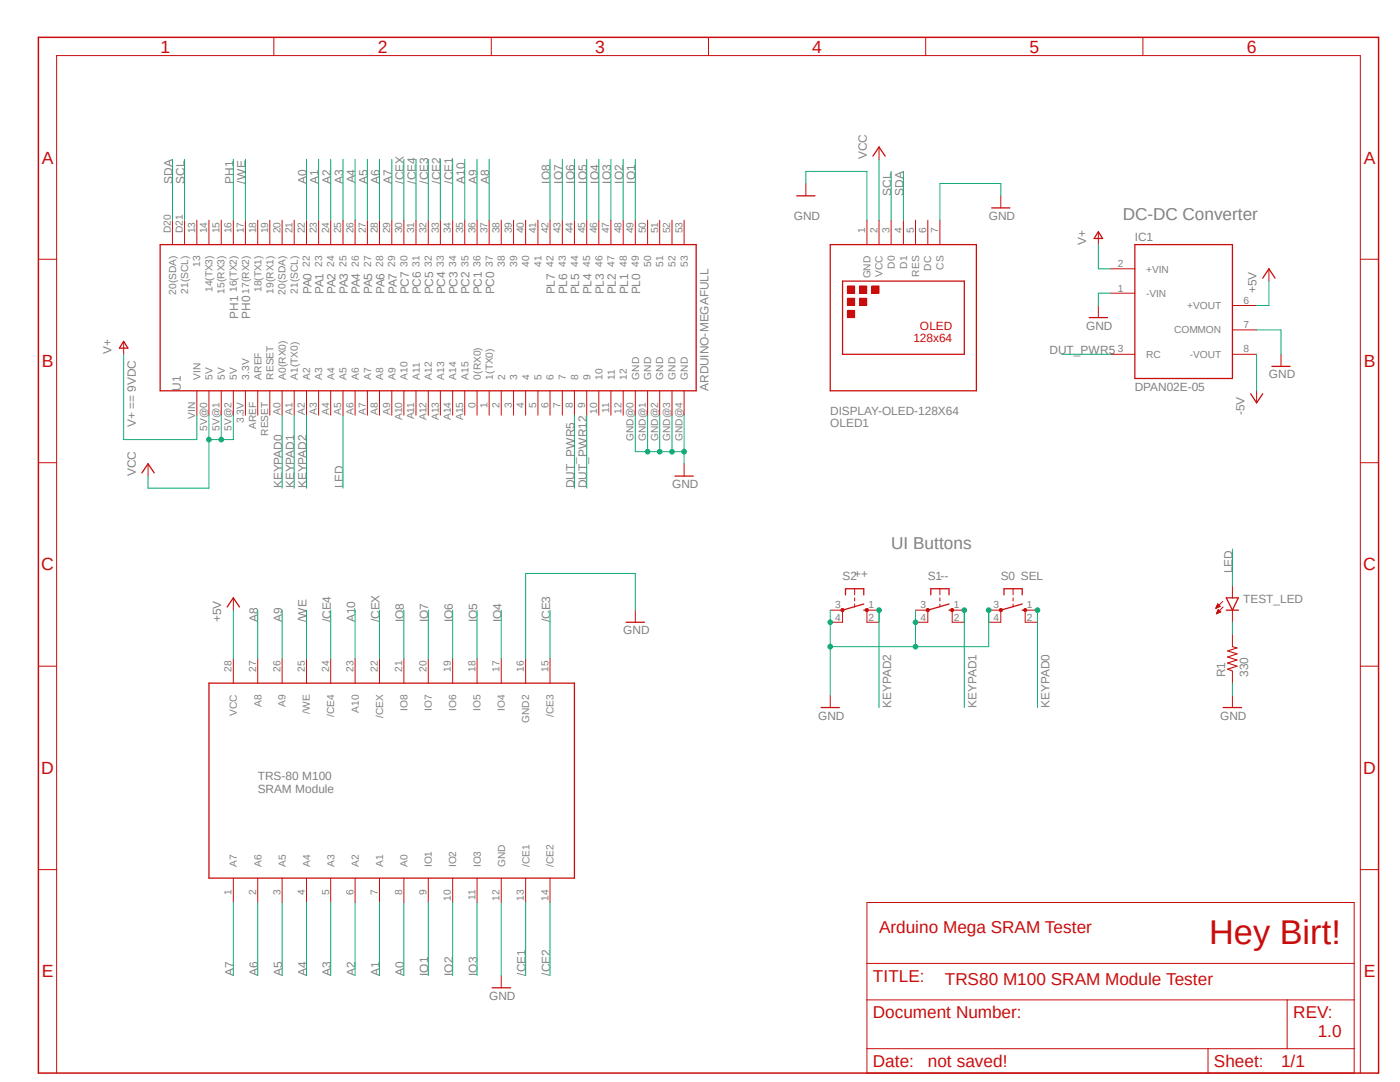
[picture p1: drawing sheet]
<svg xmlns="http://www.w3.org/2000/svg" width="279mm" height="216mm" viewBox="0 0 279 216" stroke-linecap="round" stroke-linejoin="round" font-family="sans-serif">
<path d="M7.2 7.2l268.3 207.5M275.5 7.2l-268.3 207.5" fill="none" stroke="#fff" stroke-width=".2"/>
<path d="M7.7 7.5h267.4v206.6h-267.4z" fill="none" stroke="#c90d0c" stroke-width=".3"/>
<g fill="none" stroke="#c90d0c" stroke-width=".2">
<path d="M54.7 7.5v3.6M98 7.5v3.6M141.4 7.5v3.6M184.7 7.5v3.6M228.1 7.5v3.6M7.7 51.7h3.6M173 43.9v4.9M175.4 43.9v4.9M177.8 43.9v4.9M180.3 43.9v4.9M182.7 43.9v4.9M185.2 43.9v4.9"/>
<path d="M187.6 43.9v4.9M219.2 46.4v2.4M221.6 58.5h4.9M221.6 53.6h4.9M253.2 53.6v2.5M271.5 51.7h3.6M24.7 68.2v2.5M219.2 61v2.4M221.6 70.7h4.9M246 70.7h4.8M246 61h4.8M246 65.8h4.8"/>
<path d="M250.8 78v2.4M255.7 70.7v2.4M7.7 92.3h3.6M29.5 92.5v2.5M136.5 92.5v2.5M271.5 92.3h3.6M7.7 132.9h3.6M246 138.8v2.4M271.5 132.9h3.6M7.7 173.5h3.6M271.5 173.5h3.6M173 180.1h97.3v34h-97.3z"/>
<path d="M173 199.5h97.3M173 192.2h97.3M256.9 199.5v9.8M11.3 214.1v-203h260.2v203M173 209.3h97.3M241.1 209.3v4.8"/>
</g>
<path d="M165.7 48.8h29.2v29.2h-29.2zM168.1 56.1h24.3v14.6h-24.3zM219.2 46.2l.8 1.4h-1.6zM226.5 48.8h19.5v26.7h-19.5zM252 55.5l1.2-1.9 1.3 1.9M24.7 68.1l.8 1.4h-1.7zM217.4 63.4h3.6M249.6 78.6l1.2 1.8 1.2-1.8M253.8 73.1h3.7M28.3 94.4l1.2-1.9 1.3 1.9M134.7 95h3.6M244.1 141.2h3.7" fill="none" stroke="#c90d0c" stroke-width=".25"/>
<path d="M169.1 57.1h1.5v1.4h-1.5z" fill-rule="evenodd" fill="#c90d0c"/>
<path d="M169.1 57.1h1.5v1.4h-1.5z" fill="none" stroke="#c90d0c" stroke-width=".2"/>
<path d="M171.5 57.1h1.5v1.4h-1.5z" fill-rule="evenodd" fill="#c90d0c"/>
<path d="M171.5 57.1h1.5v1.4h-1.5z" fill="none" stroke="#c90d0c" stroke-width=".2"/>
<path d="M169.1 59.5h1.5v1.5h-1.5z" fill-rule="evenodd" fill="#c90d0c"/>
<path d="M169.1 59.5h1.5v1.5h-1.5z" fill="none" stroke="#c90d0c" stroke-width=".2"/>
<path d="M174 57.1h1.4v1.4h-1.4z" fill-rule="evenodd" fill="#c90d0c"/>
<path d="M174 57.1h1.4v1.4h-1.4z" fill="none" stroke="#c90d0c" stroke-width=".2"/>
<path d="M169.1 61.9h1.5v1.5h-1.5z" fill-rule="evenodd" fill="#c90d0c"/>
<path d="M169.1 61.9h1.5v1.5h-1.5z" fill="none" stroke="#c90d0c" stroke-width=".2"/>
<path d="M171.5 59.5h1.5v1.5h-1.5z" fill-rule="evenodd" fill="#c90d0c"/>
<path d="M160.8 36.6v2.5M175.4 29.3v2.5M199.7 39.1v2.4M171.5 59.5h1.5v1.5h-1.5zM202.2 117.5v1.2M202.2 119.3v.6M199.7 121.8v2.4M202.2 120.5v.6M204.6 121.8v2.4" fill="none" stroke="#c90d0c" stroke-width=".2"/>
<path d="M159 39.1h3.6M174.2 31.2l1.2-1.9 1.3 1.9M197.9 41.5h3.6M200.4 118.7v-1.2h3.6v1.2M204 121.8h.6M204 120.5l-4.3 1.3" fill="none" stroke="#c90d0c" stroke-width=".25"/>
<path d="M199.5 121.5h.5v.5h-.5z" fill-rule="evenodd" fill="#c90d0c"/>
<path d="M199.5 121.5h.5v.5h-.5z" fill="none" stroke="#c90d0c" stroke-width=".2"/>
<path d="M204.4 121.5h.4l.1 .3-.1 .2h-.4z" fill-rule="evenodd" fill="#c90d0c"/>
<path d="M187.6 117.5v1.2M187.6 119.3v.6M185.2 121.8v2.4M187.6 120.5v.6M190 121.8v2.4M197.3 121.8h2.4M197.3 124.2h2.4M204.4 121.5h.4l.1 .3-.1 .2h-.4zM204.6 121.8h2.5M204.6 124.2h2.5" fill="none" stroke="#c90d0c" stroke-width=".2"/>
<path d="M185.8 118.7v-1.2h3.6v1.2M189.4 121.8h.6M189.4 120.5l-4.2 1.3" fill="none" stroke="#c90d0c" stroke-width=".25"/>
<path d="M184.9 121.5h.5v.5h-.5z" fill-rule="evenodd" fill="#c90d0c"/>
<path d="M184.9 121.5h.5v.5h-.5z" fill="none" stroke="#c90d0c" stroke-width=".2"/>
<path d="M189.8 121.5h.4v.5h-.4z" fill-rule="evenodd" fill="#c90d0c"/>
<path d="M170.6 117.5v1.2M170.6 119.3v.6M168.1 121.8v2.4M170.6 120.5v.6M173 121.8v2.4M182.7 121.8h2.5M182.7 124.2h2.5M189.8 121.5h.4v.5h-.4zM190 121.8h2.4M190 124.2h2.4" fill="none" stroke="#c90d0c" stroke-width=".2"/>
<path d="M168.7 118.7v-1.2h3.7v1.2M172.4 121.8h.6M172.4 120.5l-4.3 1.3" fill="none" stroke="#c90d0c" stroke-width=".25"/>
<path d="M167.9 121.5h.5v.5h-.5z" fill-rule="evenodd" fill="#c90d0c"/>
<path d="M167.9 121.5h.5v.5h-.5z" fill="none" stroke="#c90d0c" stroke-width=".2"/>
<path d="M172.8 121.5h.4v.5h-.4z" fill-rule="evenodd" fill="#c90d0c"/>
<g fill="none" stroke="#c90d0c" stroke-width=".2">
<path d="M34.4 43.9v4.9M36.8 43.9v4.9M39.3 43.9v4.9M41.7 43.9v4.9M44.2 43.9v4.9M46.6 43.9v4.9M49 43.9v4.9M51.4 43.9v4.9M53.8 43.9v4.9M56.3 43.9v4.9M58.7 43.9v4.9M61.2 43.9v4.9"/>
<path d="M63.6 43.9v4.9M66 43.9v4.9M68.5 43.9v4.9M70.9 43.9v4.9M73.3 43.9v4.9M75.7 43.9v4.9M78.2 43.9v4.9M80.6 43.9v4.9M83 43.9v4.9M85.5 43.9v4.9M87.9 43.9v4.9M90.3 43.9v4.9"/>
<path d="M92.8 43.9v4.9M95.2 43.9v4.9M97.6 43.9v4.9M100 43.9v4.9M102.5 43.9v4.9M104.9 43.9v4.9M107.4 43.9v4.9M109.8 43.9v4.9M112.2 43.9v4.9M114.6 43.9v4.9M117.1 43.9v4.9M119.5 43.9v4.9"/>
<path d="M121.9 43.9v4.9M124.4 43.9v4.9M126.8 43.9v4.9M129.2 43.9v4.9M131.7 43.9v4.9M134.1 43.9v4.9M136.5 43.9v4.9M39.3 78v4.8M41.7 78v4.8M44.2 78v4.8M46.6 78v4.8M49 78v4.8"/>
<path d="M51.4 78v4.8M53.8 78v4.8M56.3 78v4.8M58.7 78v4.8M61.2 78v4.8M63.6 78v4.8M66 78v4.8M68.5 78v4.8M70.9 78v4.8M73.3 78v4.8M75.7 78v4.8M78.2 78v4.8"/>
<path d="M80.6 78v4.8M83 78v4.8M85.5 78v4.8M87.9 78v4.8M90.3 78v4.8M92.8 78v4.8M95.2 78v4.8M97.6 78v4.8M100 78v4.8M102.5 78v4.8M104.9 78v4.8M107.4 78v4.8"/>
<path d="M109.8 78v4.8M112.2 78v4.8M114.6 78v4.8M117.1 78v4.8M119.5 78v4.8M121.9 78v4.8M124.4 78v4.8M126.8 78v4.8M129.2 78v4.8M131.7 78v4.8M134.1 78v4.8M136.5 78v4.8"/>
<path d="M46.6 119.3v2.5M246 116.9v2.4M46.6 131.4v4.9M51.4 131.4v4.9M56.3 131.4v4.9M61.2 131.4v4.9M66 131.4v4.9M70.9 131.4v4.9M75.7 131.4v4.9M80.6 131.4v4.9M85.5 131.4v4.9M90.3 131.4v4.9"/>
<path d="M95.2 131.4v4.9M100 131.4v4.9M104.9 131.4v4.9M109.8 131.4v4.9M126.8 121.8v2.4M165.7 121.8h2.4M165.7 124.2h2.4M165.7 138.8v2.4M172.8 121.5h.4v.5h-.4zM173 121.8h2.4M173 124.2h2.4M242.7 121.4h.1"/>
<path d="M242.7 121.3h.2M242.7 121.2h.3M242.8 121.1h.4M242.8 121h.6M242.8 122.4h.1M242.8 120.9h.7M242.8 122.3h.2M242.9 120.9h.5M242.9 122.3h.3M242.9 120.8h.4M242.9 122.2h.5M242.9 122.1h.7"/>
<path d="M243 120.7h.2M243 122h.5M243 120.6h.1M243 120.5h.1M243 121.9h.5M243 120.5l-.3 .9M243 120.5l.5 .5-.8 .4M243 121.9h.4M243.1 121.8h.2M243.1 121.7h.1M243.6 122.1l-.5-.5-.3 .9M243.6 122.1l-.8 .4"/>
<path d="M244 120l-1.3 1.4M244.1 121.1l-1.3 1.4M246 121.8v2.4M246 126.6v2.4M246 133.9v2.4M46.6 175.2v4.9M51.4 175.2v4.9M56.3 175.2v4.9M61.2 175.2v4.9M66 175.2v4.9M70.9 175.2v4.9M75.7 175.2v4.9"/>
<path d="M80.6 175.2v4.9M85.5 175.2v4.9M90.3 175.2v4.9M95.2 175.2v4.9M100 175.2v4.9M104.9 175.2v4.9M109.8 175.2v4.9M100 194.7v2.4"/>
</g>
<path d="M32 48.8h106.9v29.2h-106.9zM244.7 119.3h2.4l-1.1 2.5zM41.7 136.3h72.9v38.9h-72.9zM45.3 121.1l1.3-1.8 1.2 1.8M125 124.2h3.6M244.7 121.8h2.4M163.9 141.2h3.6M98.2 197.1h3.7" fill="none" stroke="#c90d0c" stroke-width=".25"/>
<path d="M246 129l.9 .3-1.9 .6 1.9 .6-1.9 .6 1.9 .6-1.9 .6 1.9 .6-1.9 .6 1 .4" fill="none" stroke="#c90d0c" stroke-width=".21"/>
<path d="M61.2 31.8v12.1M63.6 31.8v12.1M97.6 31.8v12.1M160.8 36.6v-2.4h12.2v9.7M199.7 39.1v-2.5h-12.1v7.3M221.6 58.5h-2.4v2.5M250.8 65.8h4.9v4.9M126.8 82.8v7.3h9.7v-7.3M129.2 82.8v7.3M51.4 121.8v9.6M75.7 180.1v14.6M80.6 180.1v14.6" fill="none" stroke="#0dab76" stroke-width=".2"/>
<circle cx="129.2" cy="90.1" r=".46" fill="#0dab76"/>
<g fill="none" stroke="#0dab76" stroke-width=".2">
<path d="M131.7 82.8v7.3"/>
<circle cx="129.2" cy="90.1" r=".46"/>
</g>
<circle cx="131.7" cy="90.1" r=".46" fill="#0dab76"/>
<g fill="none" stroke="#0dab76" stroke-width=".2">
<path d="M134.1 82.8v7.3"/>
<circle cx="131.7" cy="90.1" r=".46"/>
</g>
<circle cx="134.1" cy="90.1" r=".46" fill="#0dab76"/>
<g fill="none" stroke="#0dab76" stroke-width=".2">
<path d="M136.5 90.1v2.4"/>
<circle cx="134.1" cy="90.1" r=".46"/>
</g>
<circle cx="136.5" cy="90.1" r=".46" fill="#0dab76"/>
<g fill="none" stroke="#0dab76" stroke-width=".2">
<path d="M182.7 124.2v4.8M197.3 121.8v7.2h-31.6v-4.8"/>
<circle cx="136.5" cy="90.1" r=".46"/>
</g>
<circle cx="182.7" cy="129" r=".46" fill="#0dab76"/>
<g fill="none" stroke="#0dab76" stroke-width=".2">
<path d="M197.3 121.8v2.4"/>
<circle cx="182.7" cy="129" r=".46"/>
</g>
<circle cx="197.3" cy="121.8" r=".46" fill="#0dab76"/>
<g fill="none" stroke="#0dab76" stroke-width=".2">
<path d="M182.7 121.8v2.4"/>
<circle cx="197.3" cy="121.8" r=".46"/>
</g>
<circle cx="182.7" cy="124.2" r=".46" fill="#0dab76"/>
<g fill="none" stroke="#0dab76" stroke-width=".2">
<path d="M165.7 121.8v2.4"/>
<circle cx="182.7" cy="124.2" r=".46"/>
</g>
<circle cx="165.7" cy="124.2" r=".46" fill="#0dab76"/>
<g fill="none" stroke="#0dab76" stroke-width=".2">
<path d="M165.7 129v9.8"/>
<circle cx="165.7" cy="124.2" r=".46"/>
</g>
<circle cx="165.7" cy="129" r=".46" fill="#0dab76"/>
<g fill="none" stroke="#0dab76" stroke-width=".2">
<path d="M34.4 31.8v12.1M36.8 31.8v12.1M66 31.8v12.1M68.5 31.8v12.1M70.9 31.8v12.1M73.3 31.8v12.1M75.7 31.8v12.1M78.2 31.8v12.1M80.6 31.8v12.1M83 31.8v12.1M121.9 31.8v12.1M124.4 31.8v12.1"/>
<path d="M126.8 31.8v12.1M177.8 34.2v9.7M180.3 34.2v9.7M219.2 48.8v4.8h2.4M253.2 56.1v4.9h-2.4M24.7 70.7v17h14.6v-4.9M250.8 70.7v7.3M41.7 87.7h2.5M41.7 82.8v14.6h-12.2v-2.4M46.6 121.8v9.6M66 121.8v9.6M75.7 121.8v9.6"/>
<path d="M126.8 121.8v-7.4h-21.9v17M246 136.3v2.5M46.6 180.1v14.6M51.4 180.1v14.6M56.3 180.1v14.6M61.2 180.1v14.6M66 180.1v14.6M70.9 180.1v14.6M85.5 180.1v14.6M90.3 180.1v14.6M95.2 180.1v14.6M100 180.1v14.6"/>
<circle cx="165.7" cy="129" r=".46"/>
</g>
<circle cx="41.7" cy="87.7" r=".46" fill="#0dab76"/>
<g fill="none" stroke="#0dab76" stroke-width=".2">
<path d="M44.2 82.8v4.9h2.4v-4.9"/>
<circle cx="41.7" cy="87.7" r=".46"/>
</g>
<circle cx="44.2" cy="87.7" r=".46" fill="#0dab76"/>
<g fill="none" stroke="#0dab76" stroke-width=".2">
<path d="M46.6 31.8v12.1M85.5 31.8v12.1M87.9 31.8v12.1M90.3 31.8v12.1M92.8 31.8v12.1M95.2 31.8v12.1M109.8 31.8v12.1M112.2 31.8v12.1M114.6 31.8v12.1M117.1 31.8v12.1M119.5 31.8v12.1M175.4 31.8v12.1"/>
<path d="M211.9 70.7h9.7M114.6 82.8v14.6M117.1 82.8v14.6M56.3 121.8v9.6M70.9 121.8v9.6M80.6 121.8v9.6M85.5 121.8v9.6M90.3 121.8v9.6M95.2 121.8v9.6M100 121.8v9.6M109.8 121.8v9.6M207.1 121.8v19.4"/>
<path d="M104.9 180.1v14.6M109.8 180.1v14.6"/>
<circle cx="44.2" cy="87.7" r=".46"/>
</g>
<circle cx="207.1" cy="121.8" r=".46" fill="#0dab76"/>
<g fill="none" stroke="#0dab76" stroke-width=".2">
<path d="M56.3 82.8v14.6M192.4 121.8v19.4"/>
<circle cx="207.1" cy="121.8" r=".46"/>
</g>
<circle cx="192.4" cy="121.8" r=".46" fill="#0dab76"/>
<g fill="none" stroke="#0dab76" stroke-width=".2">
<path d="M58.7 82.8v14.6M61.2 82.8v14.6M175.4 121.8v19.4"/>
<circle cx="192.4" cy="121.8" r=".46"/>
</g>
<circle cx="175.4" cy="121.8" r=".46" fill="#0dab76"/>
<g fill="none" stroke="#0dab76" stroke-width=".2">
<path d="M49 31.8v12.1M68.5 82.8v14.6M246 109.6v7.3M61.2 121.8v9.6M246 124.2v2.4"/>
<circle cx="175.4" cy="121.8" r=".46"/>
</g>
<text font-size="6.9" fill="#c90d0c" x="241.3" y="188.3">Hey Birt!</text>
<g font-size="3.5" fill="#c90d0c">
<text x="32" y="10.5">1</text>
<text x="75.4" y="10.5">2</text>
<text x="118.7" y="10.5">3</text>
<text x="162.1" y="10.5">4</text>
<text x="205.4" y="10.5">5</text>
<text x="248.8" y="10.5">6</text>
<text x="8.3" y="32.6">A</text>
<text x="272.2" y="32.6">A</text>
<text x="8.3" y="73.2">B</text>
<text x="272.2" y="73.2">B</text>
<text x="8.2" y="113.8">C</text>
<text x="272" y="113.8">C</text>
<text x="8.2" y="154.4">D</text>
<text x="272" y="154.4">D</text>
<text x="8.3" y="195">E</text>
<text x="272.2" y="195">E</text>
</g>
<g font-size="3.4" fill="#808080">
<text x="224.1" y="43.9">DC-DC Converter</text>
<text x="177.8" y="109.6">UI Buttons</text>
</g>
<g font-size="3.4" fill="#c90d0c">
<text x="175.4" y="186.2">Arduino Mega SRAM Tester</text>
<text x="174.2" y="195.9">TITLE:</text>
<text x="188.6" y="196.6">TRS80 M100 SRAM Module Tester</text>
<text x="174.2" y="203.2">Document Number:</text>
<text x="258.1" y="203.2">REV:</text>
<text x="263" y="206.8">1.0</text>
<text x="174.2" y="212.9">Date:</text>
<text x="185.2" y="212.9">not saved!</text>
<text x="242.3" y="212.9">Sheet:</text>
<text x="255.7" y="212.9">1/1</text>
</g>
<g font-size="2.4" fill="#808080">
<text x="173" y="31.8" transform="rotate(-90 173 31.8)">VCC</text>
<text x="34.4" y="36.6" transform="rotate(-90 34.4 36.6)">SDA</text>
<text x="36.8" y="36.6" transform="rotate(-90 36.8 36.6)">SCL</text>
<text x="46.6" y="36.6" transform="rotate(-90 46.6 36.6)">PH1</text>
<text x="49" y="36.6" transform="rotate(-90 49 36.6)">/WE</text>
<text x="61.2" y="36.6" transform="rotate(-90 61.2 36.6)">A0</text>
<text x="63.6" y="36.6" transform="rotate(-90 63.6 36.6)">A1</text>
<text x="66" y="36.6" transform="rotate(-90 66 36.6)">A2</text>
<text x="68.5" y="36.6" transform="rotate(-90 68.5 36.6)">A3</text>
<text x="70.9" y="36.6" transform="rotate(-90 70.9 36.6)">A4</text>
<text x="73.3" y="36.6" transform="rotate(-90 73.3 36.6)">A5</text>
<text x="75.7" y="36.6" transform="rotate(-90 75.7 36.6)">A6</text>
<text x="78.2" y="36.6" transform="rotate(-90 78.2 36.6)">A7</text>
<text x="80.6" y="36.6" transform="rotate(-90 80.6 36.6)">/CEX</text>
<text x="83" y="36.6" transform="rotate(-90 83 36.6)">/CE4</text>
<text x="85.5" y="36.6" transform="rotate(-90 85.5 36.6)">/CE3</text>
<text x="87.9" y="36.6" transform="rotate(-90 87.9 36.6)">/CE2</text>
<text x="90.3" y="36.6" transform="rotate(-90 90.3 36.6)">/CE1</text>
<text x="92.8" y="36.6" transform="rotate(-90 92.8 36.6)">A10</text>
<text x="95.2" y="36.6" transform="rotate(-90 95.2 36.6)">A9</text>
<text x="97.6" y="36.6" transform="rotate(-90 97.6 36.6)">A8</text>
<text x="109.8" y="36.6" transform="rotate(-90 109.8 36.6)">IO8</text>
<text x="112.2" y="36.6" transform="rotate(-90 112.2 36.6)">IO7</text>
<text x="114.6" y="36.6" transform="rotate(-90 114.6 36.6)">IO6</text>
<text x="117.1" y="36.6" transform="rotate(-90 117.1 36.6)">IO5</text>
<text x="119.5" y="36.6" transform="rotate(-90 119.5 36.6)">IO4</text>
<text x="121.9" y="36.6" transform="rotate(-90 121.9 36.6)">IO3</text>
<text x="124.4" y="36.6" transform="rotate(-90 124.4 36.6)">IO2</text>
<text x="126.8" y="36.6" transform="rotate(-90 126.8 36.6)">IO1</text>
<text x="177.8" y="39.1" transform="rotate(-90 177.8 39.1)">SCL</text>
<text x="180.3" y="39.1" transform="rotate(-90 180.3 39.1)">SDA</text>
<text x="158.4" y="43.9">GND</text>
<text x="197.3" y="43.9">GND</text>
<text x="216.7" y="48.8" transform="rotate(-90 216.7 48.8)">V+</text>
<text x="226.5" y="48">IC1</text>
<text x="62.1" y="58.8" transform="rotate(-90 62.1 58.8)">PA0</text>
<text x="64.6" y="58.8" transform="rotate(-90 64.6 58.8)">PA1</text>
<text x="67" y="58.8" transform="rotate(-90 67 58.8)">PA2</text>
<text x="69.4" y="58.8" transform="rotate(-90 69.4 58.8)">PA3</text>
<text x="71.8" y="58.8" transform="rotate(-90 71.8 58.8)">PA4</text>
<text x="74.3" y="58.8" transform="rotate(-90 74.3 58.8)">PA5</text>
<text x="76.7" y="58.8" transform="rotate(-90 76.7 58.8)">PA6</text>
<text x="79.2" y="58.8" transform="rotate(-90 79.2 58.8)">PA7</text>
<text x="81.6" y="58.8" transform="rotate(-90 81.6 58.8)">PC7</text>
<text x="84" y="58.8" transform="rotate(-90 84 58.8)">PC6</text>
<text x="86.4" y="58.8" transform="rotate(-90 86.4 58.8)">PC5</text>
<text x="88.9" y="58.8" transform="rotate(-90 88.9 58.8)">PC4</text>
<text x="91.3" y="58.8" transform="rotate(-90 91.3 58.8)">PC3</text>
<text x="93.7" y="58.8" transform="rotate(-90 93.7 58.8)">PC2</text>
<text x="96.2" y="58.8" transform="rotate(-90 96.2 58.8)">PC1</text>
<text x="98.6" y="58.8" transform="rotate(-90 98.6 58.8)">PC0</text>
<text x="110.7" y="58.8" transform="rotate(-90 110.7 58.8)">PL7</text>
<text x="113.2" y="58.8" transform="rotate(-90 113.2 58.8)">PL6</text>
<text x="115.6" y="58.8" transform="rotate(-90 115.6 58.8)">PL5</text>
<text x="118.1" y="58.8" transform="rotate(-90 118.1 58.8)">PL4</text>
<text x="120.5" y="58.8" transform="rotate(-90 120.5 58.8)">PL3</text>
<text x="122.9" y="58.8" transform="rotate(-90 122.9 58.8)">PL2</text>
<text x="125.4" y="58.8" transform="rotate(-90 125.4 58.8)">PL1</text>
<text x="127.8" y="58.8" transform="rotate(-90 127.8 58.8)">PL0</text>
<text x="250.8" y="58.5" transform="rotate(-90 250.8 58.5)">+5V</text>
<text x="47.5" y="63.6" transform="rotate(-90 47.5 63.6)">PH1</text>
<text x="50" y="63.6" transform="rotate(-90 50 63.6)">PH0</text>
<text x="216.7" y="65.8">GND</text>
<text x="22.3" y="70.7" transform="rotate(-90 22.3 70.7)">V+</text>
<text x="209.5" y="70.7">DUT_PWR5</text>
<text x="36.1" y="78" transform="rotate(-90 36.1 78)">U1</text>
<text x="141.4" y="78" transform="rotate(-90 141.4 78)">ARDUINO-MEGAFULL</text>
<text x="226.5" y="78">DPAN02E-05</text>
<text x="253.2" y="75.5">GND</text>
<text x="165.7" y="82.8">DISPLAY-OLED-128X64</text>
<text x="248.4" y="82.8" transform="rotate(-90 248.4 82.8)">-5V</text>
<text x="27.1" y="85.3" transform="rotate(-90 27.1 85.3)">V+ == 9VDC</text>
<text x="165.7" y="85.3">OLED1</text>
<text x="27.1" y="95" transform="rotate(-90 27.1 95)">VCC</text>
<text x="56.3" y="97.4" transform="rotate(-90 56.3 97.4)">KEYPAD0</text>
<text x="58.7" y="97.4" transform="rotate(-90 58.7 97.4)">KEYPAD1</text>
<text x="61.2" y="97.4" transform="rotate(-90 61.2 97.4)">KEYPAD2</text>
<text x="68.5" y="97.4" transform="rotate(-90 68.5 97.4)">LED</text>
<text x="114.6" y="97.4" transform="rotate(-90 114.6 97.4)">DUT_PWR5</text>
<text x="117.1" y="97.4" transform="rotate(-90 117.1 97.4)">DUT_PWR12</text>
<text x="134.1" y="97.4">GND</text>
<text x="168.1" y="115.7">S2++</text>
<text x="185.2" y="115.7">S1--</text>
<text x="199.7" y="115.7">S0 SEL</text>
<text x="246" y="114.4" transform="rotate(-90 246 114.4)">LED</text>
<text x="44.2" y="124.2" transform="rotate(-90 44.2 124.2)">+5V</text>
<text x="51.4" y="124.2" transform="rotate(-90 51.4 124.2)">A8</text>
<text x="56.3" y="124.2" transform="rotate(-90 56.3 124.2)">A9</text>
<text x="61.2" y="124.2" transform="rotate(-90 61.2 124.2)">/WE</text>
<text x="66" y="124.2" transform="rotate(-90 66 124.2)">/CE4</text>
<text x="70.9" y="124.2" transform="rotate(-90 70.9 124.2)">A10</text>
<text x="75.7" y="124.2" transform="rotate(-90 75.7 124.2)">/CEX</text>
<text x="80.6" y="124.2" transform="rotate(-90 80.6 124.2)">IO8</text>
<text x="85.5" y="124.2" transform="rotate(-90 85.5 124.2)">IO7</text>
<text x="90.3" y="124.2" transform="rotate(-90 90.3 124.2)">IO6</text>
<text x="95.2" y="124.2" transform="rotate(-90 95.2 124.2)">IO5</text>
<text x="100.1" y="124.2" transform="rotate(-90 100.1 124.2)">IO4</text>
<text x="109.8" y="124.2" transform="rotate(-90 109.8 124.2)">/CE3</text>
<text x="248.1" y="120.4">TEST_LED</text>
<text x="124.4" y="126.6">GND</text>
<text x="244.5" y="135.1" transform="rotate(-90 244.5 135.1)">R1</text>
<text x="249.1" y="135.1" transform="rotate(-90 249.1 135.1)">330</text>
<text x="163.3" y="143.6">GND</text>
<text x="177.8" y="141.2" transform="rotate(-90 177.8 141.2)">KEYPAD2</text>
<text x="194.9" y="141.2" transform="rotate(-90 194.9 141.2)">KEYPAD1</text>
<text x="209.5" y="141.2" transform="rotate(-90 209.5 141.2)">KEYPAD0</text>
<text x="243.5" y="143.6">GND</text>
<text x="51.4" y="155.7">TRS-80 M100</text>
<text x="51.4" y="158.2">SRAM Module</text>
<text x="46.6" y="194.7" transform="rotate(-90 46.6 194.7)">A7</text>
<text x="51.4" y="194.7" transform="rotate(-90 51.4 194.7)">A6</text>
<text x="56.3" y="194.7" transform="rotate(-90 56.3 194.7)">A5</text>
<text x="61.2" y="194.7" transform="rotate(-90 61.2 194.7)">A4</text>
<text x="66" y="194.7" transform="rotate(-90 66 194.7)">A3</text>
<text x="70.9" y="194.7" transform="rotate(-90 70.9 194.7)">A2</text>
<text x="75.7" y="194.7" transform="rotate(-90 75.7 194.7)">A1</text>
<text x="80.6" y="194.7" transform="rotate(-90 80.6 194.7)">A0</text>
<text x="85.5" y="194.7" transform="rotate(-90 85.5 194.7)">IO1</text>
<text x="90.3" y="194.7" transform="rotate(-90 90.3 194.7)">IO2</text>
<text x="95.2" y="194.7" transform="rotate(-90 95.2 194.7)">IO3</text>
<text x="104.9" y="194.7" transform="rotate(-90 104.9 194.7)">/CE1</text>
<text x="109.8" y="194.7" transform="rotate(-90 109.8 194.7)">/CE2</text>
<text x="97.6" y="199.5">GND</text>
</g>
<g font-size="2.4" fill="#c90d0c">
<text x="183.6" y="65.8">OLED</text>
<text x="182.3" y="68.2">128x64</text>
</g>
<g font-size="2" fill="#808080">
<text x="34.1" y="46.6" transform="rotate(-90 34.1 46.6)">D20</text>
<text x="36.5" y="46.6" transform="rotate(-90 36.5 46.6)">D21</text>
<text x="38.9" y="46.6" transform="rotate(-90 38.9 46.6)">13</text>
<text x="41.4" y="46.6" transform="rotate(-90 41.4 46.6)">14</text>
<text x="43.8" y="46.6" transform="rotate(-90 43.8 46.6)">15</text>
<text x="46.2" y="46.6" transform="rotate(-90 46.2 46.6)">16</text>
<text x="48.6" y="46.6" transform="rotate(-90 48.6 46.6)">17</text>
<text x="51.1" y="46.6" transform="rotate(-90 51.1 46.6)">18</text>
<text x="53.5" y="46.6" transform="rotate(-90 53.5 46.6)">19</text>
<text x="56" y="46.6" transform="rotate(-90 56 46.6)">20</text>
<text x="58.4" y="46.6" transform="rotate(-90 58.4 46.6)">21</text>
<text x="60.8" y="46.6" transform="rotate(-90 60.8 46.6)">22</text>
<text x="63.2" y="46.6" transform="rotate(-90 63.2 46.6)">23</text>
<text x="65.7" y="46.6" transform="rotate(-90 65.7 46.6)">24</text>
<text x="68.1" y="46.6" transform="rotate(-90 68.1 46.6)">25</text>
<text x="70.5" y="46.6" transform="rotate(-90 70.5 46.6)">26</text>
<text x="73" y="46.6" transform="rotate(-90 73 46.6)">27</text>
<text x="75.4" y="46.6" transform="rotate(-90 75.4 46.6)">28</text>
<text x="77.9" y="46.6" transform="rotate(-90 77.9 46.6)">29</text>
<text x="80.3" y="46.6" transform="rotate(-90 80.3 46.6)">30</text>
<text x="82.7" y="46.6" transform="rotate(-90 82.7 46.6)">31</text>
<text x="85.1" y="46.6" transform="rotate(-90 85.1 46.6)">32</text>
<text x="87.5" y="46.6" transform="rotate(-90 87.5 46.6)">33</text>
<text x="90" y="46.6" transform="rotate(-90 90 46.6)">34</text>
<text x="92.4" y="46.6" transform="rotate(-90 92.4 46.6)">35</text>
<text x="94.9" y="46.6" transform="rotate(-90 94.9 46.6)">36</text>
<text x="97.3" y="46.6" transform="rotate(-90 97.3 46.6)">37</text>
<text x="99.7" y="46.6" transform="rotate(-90 99.7 46.6)">38</text>
<text x="102.2" y="46.6" transform="rotate(-90 102.2 46.6)">39</text>
<text x="104.6" y="46.6" transform="rotate(-90 104.6 46.6)">40</text>
<text x="107" y="46.6" transform="rotate(-90 107 46.6)">41</text>
<text x="109.4" y="46.6" transform="rotate(-90 109.4 46.6)">42</text>
<text x="111.9" y="46.6" transform="rotate(-90 111.9 46.6)">43</text>
<text x="114.3" y="46.6" transform="rotate(-90 114.3 46.6)">44</text>
<text x="116.8" y="46.6" transform="rotate(-90 116.8 46.6)">45</text>
<text x="119.2" y="46.6" transform="rotate(-90 119.2 46.6)">46</text>
<text x="121.6" y="46.6" transform="rotate(-90 121.6 46.6)">47</text>
<text x="124" y="46.6" transform="rotate(-90 124 46.6)">48</text>
<text x="126.5" y="46.6" transform="rotate(-90 126.5 46.6)">49</text>
<text x="128.9" y="46.6" transform="rotate(-90 128.9 46.6)">50</text>
<text x="131.3" y="46.6" transform="rotate(-90 131.3 46.6)">51</text>
<text x="133.8" y="46.6" transform="rotate(-90 133.8 46.6)">52</text>
<text x="136.2" y="46.6" transform="rotate(-90 136.2 46.6)">53</text>
<text x="172.6" y="46.6" transform="rotate(-90 172.6 46.6)">1</text>
<text x="175.1" y="46.6" transform="rotate(-90 175.1 46.6)">2</text>
<text x="177.5" y="46.6" transform="rotate(-90 177.5 46.6)">3</text>
<text x="180" y="46.6" transform="rotate(-90 180 46.6)">4</text>
<text x="182.4" y="46.6" transform="rotate(-90 182.4 46.6)">5</text>
<text x="184.8" y="46.6" transform="rotate(-90 184.8 46.6)">6</text>
<text x="187.2" y="46.6" transform="rotate(-90 187.2 46.6)">7</text>
<text x="40" y="53.3" transform="rotate(-90 40 53.3)">13</text>
<text x="61.9" y="53.3" transform="rotate(-90 61.9 53.3)">22</text>
<text x="64.3" y="53.3" transform="rotate(-90 64.3 53.3)">23</text>
<text x="66.7" y="53.3" transform="rotate(-90 66.7 53.3)">24</text>
<text x="69.2" y="53.3" transform="rotate(-90 69.2 53.3)">25</text>
<text x="71.6" y="53.3" transform="rotate(-90 71.6 53.3)">26</text>
<text x="74" y="53.3" transform="rotate(-90 74 53.3)">27</text>
<text x="76.5" y="53.3" transform="rotate(-90 76.5 53.3)">28</text>
<text x="78.9" y="53.3" transform="rotate(-90 78.9 53.3)">29</text>
<text x="81.3" y="53.3" transform="rotate(-90 81.3 53.3)">30</text>
<text x="83.7" y="53.3" transform="rotate(-90 83.7 53.3)">31</text>
<text x="86.2" y="53.3" transform="rotate(-90 86.2 53.3)">32</text>
<text x="88.6" y="53.3" transform="rotate(-90 88.6 53.3)">33</text>
<text x="91.1" y="53.3" transform="rotate(-90 91.1 53.3)">34</text>
<text x="93.5" y="53.3" transform="rotate(-90 93.5 53.3)">35</text>
<text x="95.9" y="53.3" transform="rotate(-90 95.9 53.3)">36</text>
<text x="98.3" y="53.3" transform="rotate(-90 98.3 53.3)">37</text>
<text x="100.8" y="53.3" transform="rotate(-90 100.8 53.3)">38</text>
<text x="103.2" y="53.3" transform="rotate(-90 103.2 53.3)">39</text>
<text x="105.6" y="53.3" transform="rotate(-90 105.6 53.3)">40</text>
<text x="108.1" y="53.3" transform="rotate(-90 108.1 53.3)">41</text>
<text x="110.5" y="53.3" transform="rotate(-90 110.5 53.3)">42</text>
<text x="112.9" y="53.3" transform="rotate(-90 112.9 53.3)">43</text>
<text x="115.4" y="53.3" transform="rotate(-90 115.4 53.3)">44</text>
<text x="117.8" y="53.3" transform="rotate(-90 117.8 53.3)">45</text>
<text x="120.2" y="53.3" transform="rotate(-90 120.2 53.3)">46</text>
<text x="122.6" y="53.3" transform="rotate(-90 122.6 53.3)">47</text>
<text x="125.1" y="53.3" transform="rotate(-90 125.1 53.3)">48</text>
<text x="127.5" y="53.3" transform="rotate(-90 127.5 53.3)">49</text>
<text x="129.9" y="53.3" transform="rotate(-90 129.9 53.3)">50</text>
<text x="132.4" y="53.3" transform="rotate(-90 132.4 53.3)">51</text>
<text x="134.8" y="53.3" transform="rotate(-90 134.8 53.3)">52</text>
<text x="137.2" y="53.3" transform="rotate(-90 137.2 53.3)">53</text>
<text x="178.6" y="53.6" transform="rotate(-90 178.6 53.6)">D0</text>
<text x="181" y="53.6" transform="rotate(-90 181 53.6)">D1</text>
<text x="185.8" y="54" transform="rotate(-90 185.8 54)">DC</text>
<text x="188.3" y="53.8" transform="rotate(-90 188.3 53.8)">CS</text>
<text x="223.1" y="53.3">2</text>
<text x="35.1" y="58.8" transform="rotate(-90 35.1 58.8)">20(SDA)</text>
<text x="37.6" y="58.6" transform="rotate(-90 37.6 58.6)">21(SCL)</text>
<text x="42.4" y="58.3" transform="rotate(-90 42.4 58.3)">14(TX3)</text>
<text x="44.8" y="58.6" transform="rotate(-90 44.8 58.6)">15(RX3)</text>
<text x="47.3" y="58.3" transform="rotate(-90 47.3 58.3)">16(TX2)</text>
<text x="49.7" y="58.6" transform="rotate(-90 49.7 58.6)">17(RX2)</text>
<text x="52.2" y="58.3" transform="rotate(-90 52.2 58.3)">18(TX1)</text>
<text x="54.6" y="58.6" transform="rotate(-90 54.6 58.6)">19(RX1)</text>
<text x="57" y="58.8" transform="rotate(-90 57 58.8)">20(SDA)</text>
<text x="59.4" y="58.6" transform="rotate(-90 59.4 58.6)">21(SCL)</text>
<text x="173.7" y="55.5" transform="rotate(-90 173.7 55.5)">GND</text>
<text x="176.2" y="55.3" transform="rotate(-90 176.2 55.3)">VCC</text>
<text x="183.4" y="55.2" transform="rotate(-90 183.4 55.2)">RES</text>
<text x="223.1" y="58.2">1</text>
<text x="228.7" y="59.3">-VIN</text>
<text x="228.7" y="54.4">+VIN</text>
<text x="236.9" y="61.7">+VOUT</text>
<text x="248.2" y="60.6">6</text>
<text x="248.2" y="65.5">7</text>
<text x="223.1" y="70.3">3</text>
<text x="228.7" y="71.4">RC</text>
<text x="234.3" y="66.5">COMMON</text>
<text x="237.5" y="71.4">-VOUT</text>
<text x="248.2" y="70.3">8</text>
<text x="40" y="75.7" transform="rotate(-90 40 75.7)">VIN</text>
<text x="42.4" y="75.7" transform="rotate(-90 42.4 75.7)">5V</text>
<text x="44.9" y="75.7" transform="rotate(-90 44.9 75.7)">5V</text>
<text x="47.3" y="75.7" transform="rotate(-90 47.3 75.7)">5V</text>
<text x="49.7" y="75.7" transform="rotate(-90 49.7 75.7)">3.3V</text>
<text x="52.2" y="75.7" transform="rotate(-90 52.2 75.7)">AREF</text>
<text x="54.6" y="75.7" transform="rotate(-90 54.6 75.7)">RESET</text>
<text x="57" y="75.7" transform="rotate(-90 57 75.7)">A0(RX0)</text>
<text x="59.4" y="75.7" transform="rotate(-90 59.4 75.7)">A1(TX0)</text>
<text x="61.9" y="75.7" transform="rotate(-90 61.9 75.7)">A2</text>
<text x="64.3" y="75.7" transform="rotate(-90 64.3 75.7)">A3</text>
<text x="66.8" y="75.7" transform="rotate(-90 66.8 75.7)">A4</text>
<text x="69.2" y="75.7" transform="rotate(-90 69.2 75.7)">A5</text>
<text x="71.6" y="75.7" transform="rotate(-90 71.6 75.7)">A6</text>
<text x="74" y="75.7" transform="rotate(-90 74 75.7)">A7</text>
<text x="76.5" y="75.7" transform="rotate(-90 76.5 75.7)">A8</text>
<text x="78.9" y="75.7" transform="rotate(-90 78.9 75.7)">A9</text>
<text x="81.3" y="75.7" transform="rotate(-90 81.3 75.7)">A10</text>
<text x="83.8" y="75.7" transform="rotate(-90 83.8 75.7)">A11</text>
<text x="86.2" y="75.7" transform="rotate(-90 86.2 75.7)">A12</text>
<text x="88.6" y="75.7" transform="rotate(-90 88.6 75.7)">A13</text>
<text x="91.1" y="75.7" transform="rotate(-90 91.1 75.7)">A14</text>
<text x="93.5" y="75.7" transform="rotate(-90 93.5 75.7)">A15</text>
<text x="95.9" y="75.7" transform="rotate(-90 95.9 75.7)">0(RX0)</text>
<text x="98.3" y="75.7" transform="rotate(-90 98.3 75.7)">1(TX0)</text>
<text x="100.8" y="75.7" transform="rotate(-90 100.8 75.7)">2</text>
<text x="103.2" y="75.7" transform="rotate(-90 103.2 75.7)">3</text>
<text x="105.7" y="75.7" transform="rotate(-90 105.7 75.7)">4</text>
<text x="108.1" y="75.7" transform="rotate(-90 108.1 75.7)">5</text>
<text x="110.5" y="75.7" transform="rotate(-90 110.5 75.7)">6</text>
<text x="112.9" y="75.7" transform="rotate(-90 112.9 75.7)">7</text>
<text x="115.4" y="75.7" transform="rotate(-90 115.4 75.7)">8</text>
<text x="117.8" y="75.7" transform="rotate(-90 117.8 75.7)">9</text>
<text x="120.2" y="75.7" transform="rotate(-90 120.2 75.7)">10</text>
<text x="122.7" y="75.7" transform="rotate(-90 122.7 75.7)">11</text>
<text x="125.1" y="75.7" transform="rotate(-90 125.1 75.7)">12</text>
<text x="127.6" y="75.7" transform="rotate(-90 127.6 75.7)">GND</text>
<text x="130" y="75.7" transform="rotate(-90 130 75.7)">GND</text>
<text x="132.4" y="75.7" transform="rotate(-90 132.4 75.7)">GND</text>
<text x="134.8" y="75.7" transform="rotate(-90 134.8 75.7)">GND</text>
<text x="137.2" y="75.7" transform="rotate(-90 137.2 75.7)">GND</text>
<text x="38.9" y="83.6" transform="rotate(-90 38.9 83.6)">VIN</text>
<text x="56" y="82.7" transform="rotate(-90 56 82.7)">A0</text>
<text x="58.4" y="82.7" transform="rotate(-90 58.4 82.7)">A1</text>
<text x="60.8" y="82.7" transform="rotate(-90 60.8 82.7)">A2</text>
<text x="63.2" y="82.7" transform="rotate(-90 63.2 82.7)">A3</text>
<text x="65.7" y="82.7" transform="rotate(-90 65.7 82.7)">A4</text>
<text x="68.1" y="82.7" transform="rotate(-90 68.1 82.7)">A5</text>
<text x="70.5" y="82.7" transform="rotate(-90 70.5 82.7)">A6</text>
<text x="73" y="82.7" transform="rotate(-90 73 82.7)">A7</text>
<text x="75.4" y="82.7" transform="rotate(-90 75.4 82.7)">A8</text>
<text x="77.9" y="82.7" transform="rotate(-90 77.9 82.7)">A9</text>
<text x="80.3" y="83.9" transform="rotate(-90 80.3 83.9)">A10</text>
<text x="82.7" y="83.7" transform="rotate(-90 82.7 83.7)">A11</text>
<text x="85.1" y="83.9" transform="rotate(-90 85.1 83.9)">A12</text>
<text x="87.5" y="83.9" transform="rotate(-90 87.5 83.9)">A13</text>
<text x="90" y="83.9" transform="rotate(-90 90 83.9)">A14</text>
<text x="92.4" y="83.9" transform="rotate(-90 92.4 83.9)">A15</text>
<text x="94.9" y="81.4" transform="rotate(-90 94.9 81.4)">0</text>
<text x="97.3" y="81.4" transform="rotate(-90 97.3 81.4)">1</text>
<text x="99.7" y="81.4" transform="rotate(-90 99.7 81.4)">2</text>
<text x="102.2" y="81.4" transform="rotate(-90 102.2 81.4)">3</text>
<text x="104.6" y="81.4" transform="rotate(-90 104.6 81.4)">4</text>
<text x="107" y="81.4" transform="rotate(-90 107 81.4)">5</text>
<text x="109.4" y="81.4" transform="rotate(-90 109.4 81.4)">6</text>
<text x="111.9" y="81.4" transform="rotate(-90 111.9 81.4)">7</text>
<text x="114.3" y="81.4" transform="rotate(-90 114.3 81.4)">8</text>
<text x="116.8" y="81.4" transform="rotate(-90 116.8 81.4)">9</text>
<text x="119.2" y="82.5" transform="rotate(-90 119.2 82.5)">10</text>
<text x="121.6" y="82.3" transform="rotate(-90 121.6 82.3)">11</text>
<text x="124" y="82.5" transform="rotate(-90 124 82.5)">12</text>
<text x="41.4" y="85.9" transform="rotate(-90 41.4 85.9)">5V@0</text>
<text x="43.8" y="85.9" transform="rotate(-90 43.8 85.9)">5V@1</text>
<text x="46.2" y="85.9" transform="rotate(-90 46.2 85.9)">5V@2</text>
<text x="48.6" y="84.4" transform="rotate(-90 48.6 84.4)">3.3V</text>
<text x="51.1" y="85.6" transform="rotate(-90 51.1 85.6)">AREF</text>
<text x="53.5" y="87" transform="rotate(-90 53.5 87)">RESET</text>
<text x="126.5" y="88" transform="rotate(-90 126.5 88)">GND@0</text>
<text x="128.9" y="88" transform="rotate(-90 128.9 88)">GND@1</text>
<text x="131.3" y="88" transform="rotate(-90 131.3 88)">GND@2</text>
<text x="133.8" y="88" transform="rotate(-90 133.8 88)">GND@3</text>
<text x="136.2" y="88" transform="rotate(-90 136.2 88)">GND@4</text>
<text x="166.7" y="121.4">3</text>
<text x="166.7" y="123.8">4</text>
<text x="173.4" y="121.4">1</text>
<text x="173.4" y="123.8">2</text>
<text x="183.7" y="121.4">3</text>
<text x="183.7" y="123.8">4</text>
<text x="190.4" y="121.4">1</text>
<text x="190.4" y="123.8">2</text>
<text x="198.3" y="121.4">3</text>
<text x="198.3" y="123.8">4</text>
<text x="204.9" y="121.4">1</text>
<text x="204.9" y="123.8">2</text>
<text x="46.2" y="134.1" transform="rotate(-90 46.2 134.1)">28</text>
<text x="51.1" y="134.1" transform="rotate(-90 51.1 134.1)">27</text>
<text x="56" y="134.1" transform="rotate(-90 56 134.1)">26</text>
<text x="60.8" y="134.1" transform="rotate(-90 60.8 134.1)">25</text>
<text x="65.7" y="134.1" transform="rotate(-90 65.7 134.1)">24</text>
<text x="70.5" y="134.1" transform="rotate(-90 70.5 134.1)">23</text>
<text x="75.4" y="134.1" transform="rotate(-90 75.4 134.1)">22</text>
<text x="80.3" y="134.1" transform="rotate(-90 80.3 134.1)">21</text>
<text x="85.1" y="134.1" transform="rotate(-90 85.1 134.1)">20</text>
<text x="90" y="134.1" transform="rotate(-90 90 134.1)">19</text>
<text x="94.9" y="134.1" transform="rotate(-90 94.9 134.1)">18</text>
<text x="99.7" y="134.1" transform="rotate(-90 99.7 134.1)">17</text>
<text x="104.6" y="134.1" transform="rotate(-90 104.6 134.1)">16</text>
<text x="109.4" y="134.1" transform="rotate(-90 109.4 134.1)">15</text>
<text x="47.3" y="142.9" transform="rotate(-90 47.3 142.9)">VCC</text>
<text x="52.2" y="141.1" transform="rotate(-90 52.2 141.1)">A8</text>
<text x="57" y="141.1" transform="rotate(-90 57 141.1)">A9</text>
<text x="61.9" y="142.5" transform="rotate(-90 61.9 142.5)">/WE</text>
<text x="66.7" y="143.1" transform="rotate(-90 66.7 143.1)">/CE4</text>
<text x="71.6" y="142.2" transform="rotate(-90 71.6 142.2)">A10</text>
<text x="76.5" y="143.3" transform="rotate(-90 76.5 143.3)">/CEX</text>
<text x="81.3" y="141.8" transform="rotate(-90 81.3 141.8)">IO8</text>
<text x="86.2" y="141.8" transform="rotate(-90 86.2 141.8)">IO7</text>
<text x="91.1" y="141.8" transform="rotate(-90 91.1 141.8)">IO6</text>
<text x="95.9" y="141.8" transform="rotate(-90 95.9 141.8)">IO5</text>
<text x="100.8" y="141.8" transform="rotate(-90 100.8 141.8)">IO4</text>
<text x="110.5" y="143.1" transform="rotate(-90 110.5 143.1)">/CE3</text>
<text x="105.6" y="144.2" transform="rotate(-90 105.6 144.2)">GND2</text>
<text x="47.3" y="173" transform="rotate(-90 47.3 173)">A7</text>
<text x="52.2" y="173" transform="rotate(-90 52.2 173)">A6</text>
<text x="57" y="173" transform="rotate(-90 57 173)">A5</text>
<text x="61.9" y="173" transform="rotate(-90 61.9 173)">A4</text>
<text x="66.8" y="173" transform="rotate(-90 66.8 173)">A3</text>
<text x="71.6" y="173" transform="rotate(-90 71.6 173)">A2</text>
<text x="76.5" y="173" transform="rotate(-90 76.5 173)">A1</text>
<text x="81.3" y="173" transform="rotate(-90 81.3 173)">A0</text>
<text x="86.2" y="173" transform="rotate(-90 86.2 173)">IO1</text>
<text x="91.1" y="173" transform="rotate(-90 91.1 173)">IO2</text>
<text x="95.9" y="173" transform="rotate(-90 95.9 173)">IO3</text>
<text x="100.8" y="173" transform="rotate(-90 100.8 173)">GND</text>
<text x="105.7" y="173" transform="rotate(-90 105.7 173)">/CE1</text>
<text x="110.5" y="173" transform="rotate(-90 110.5 173)">/CE2</text>
<text x="46.2" y="178.6" transform="rotate(-90 46.2 178.6)">1</text>
<text x="51.1" y="178.6" transform="rotate(-90 51.1 178.6)">2</text>
<text x="56" y="178.6" transform="rotate(-90 56 178.6)">3</text>
<text x="60.8" y="178.6" transform="rotate(-90 60.8 178.6)">4</text>
<text x="65.7" y="178.6" transform="rotate(-90 65.7 178.6)">5</text>
<text x="70.5" y="178.6" transform="rotate(-90 70.5 178.6)">6</text>
<text x="75.4" y="178.6" transform="rotate(-90 75.4 178.6)">7</text>
<text x="80.3" y="178.6" transform="rotate(-90 80.3 178.6)">8</text>
<text x="85.1" y="178.6" transform="rotate(-90 85.1 178.6)">9</text>
<text x="90" y="179.8" transform="rotate(-90 90 179.8)">10</text>
<text x="94.9" y="179.6" transform="rotate(-90 94.9 179.6)">11</text>
<text x="99.7" y="179.8" transform="rotate(-90 99.7 179.8)">12</text>
<text x="104.6" y="179.8" transform="rotate(-90 104.6 179.8)">13</text>
<text x="109.4" y="179.8" transform="rotate(-90 109.4 179.8)">14</text>
</g>
</svg>
